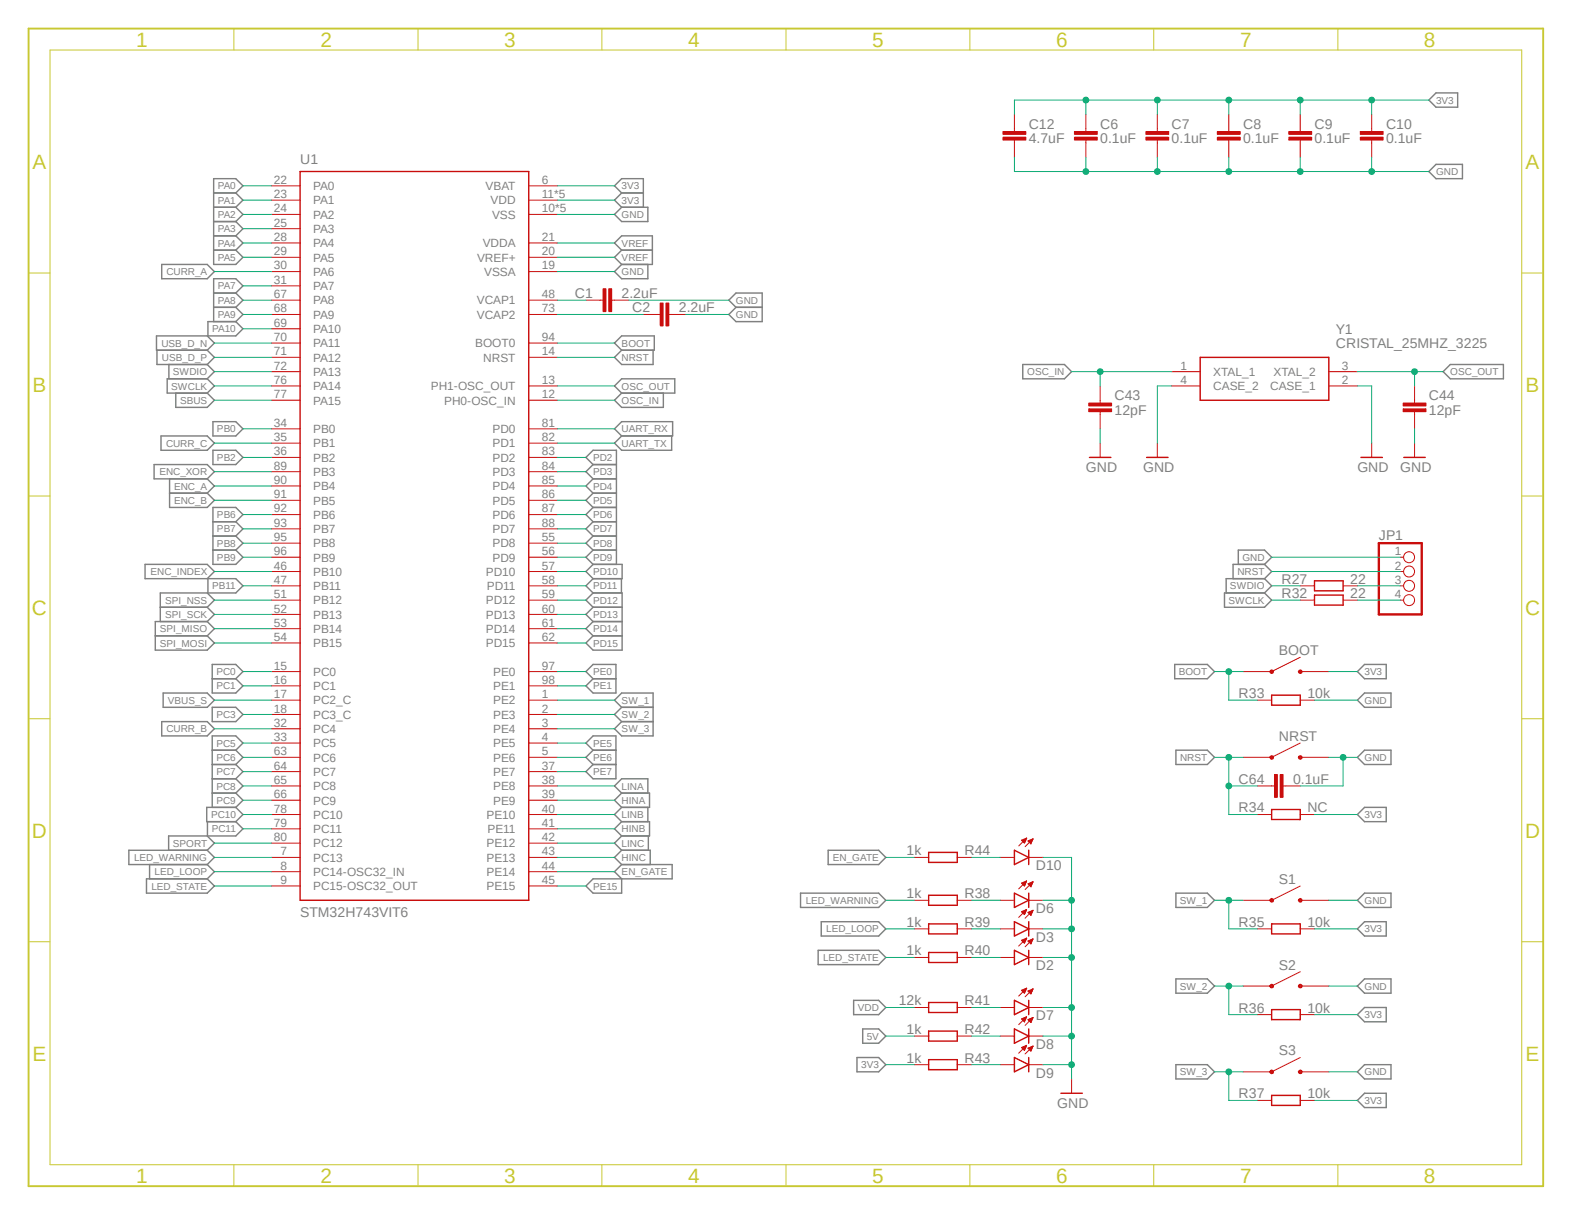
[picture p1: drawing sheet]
<svg xmlns="http://www.w3.org/2000/svg" width="279mm" height="216mm" viewBox="0 0 279 216" stroke-linecap="round" stroke-linejoin="round" font-family="sans-serif">
<path d="M279.3 -.1l.1 .1M279.4 0l-274.6 211.1" fill="none" stroke="#fff" stroke-width=".18"/>
<path d="M5.1 5.1h269.2v205.7h-269.2z" fill="none" stroke="#c8c832" stroke-width=".34"/>
<g fill="none" stroke="#c8c832" stroke-width=".18">
<path d="M8.9 8.9h261.6v198.1h-261.6zM41.6 5.1v3.8M74.3 5.1v3.8M107 5.1v3.8M139.7 5.1v3.8M172.4 5.1v3.8M205.1 5.1v3.8M237.8 5.1v3.8M5.1 48.5h3.8M270.5 48.5h3.8M5.1 88.1h3.8M270.5 88.1h3.8"/>
<path d="M5.1 127.7h3.8M270.5 127.7h3.8M5.1 167.3h3.8M270.5 167.3h3.8M41.6 207v3.8M74.3 207v3.8M107 207v3.8M139.7 207v3.8M172.4 207v3.8M205.1 207v3.8M237.8 207v3.8"/>
</g>
<g fill="none" stroke="#808080" stroke-width=".25">
<path d="M255.2 16.5h3.9v2.5h-3.9l-1.2-1.2zM38 34.3h3.9M38 36.8h3.9M38 39.4h3.9M41.9 34.3l1.3-1.3-1.3-1.3h-3.9v15.3h3.9l1.3-1.3-1.3-1.3M41.9 39.4l1.3 1.2-1.3 1.3M41.9 36.8l1.3 1.3-1.3 1.3M41.9 34.3l1.3 1.3-1.3 1.2M109.2 38.1l1.3-1.3h4.6v2.6h-4.6zM110.5 34.3l-1.3-1.3 1.3-1.3h3.8v5.1M110.5 34.3h3.8M110.5 34.3l-1.3 1.3 1.3 1.2"/>
<path d="M255.2 29.2h4.7v2.5h-4.7l-1.2-1.2zM27.8 59.7h9l1.3 1.3-1.3 1.2h-9zM28.7 47h8.1l1.3 1.3-1.3 1.2h-8.1zM37 57.1h4.9l1.3 1.3-1.3 1.3h-4.9zM38 52.1h3.9M38 54.6h3.9M38 44.4h3.9M38 41.9h3.9M41.9 52.1l1.3-1.3-1.3-1.3h-3.9v7.6M41.9 41.9l1.3 1.3-1.3 1.2M41.9 52.1l1.3 1.2-1.3 1.3M41.9 54.6l1.3 1.3-1.3 1.2"/>
<path d="M110.5 47l-1.3 1.3 1.3 1.2h4.6v-2.5M110.5 44.4l-1.3-1.2 1.3-1.3h5.5v5.1h-5.5M110.5 44.4l-1.3 1.3 1.3 1.3M110.5 44.4h5.5M130.8 52.1h4.7v5h-4.7l-1.3-1.2 1.3-1.3-1.3-1.3zM130.8 54.6h4.7M27.9 62.2v2.6h8.9M28.6 77.5h8.2l1.3 1.2-1.3 1.3h-8.2zM30 64.8v2.5M31.2 69.8v2.6h5.6l1.3-1.3-1.3-1.3M36.8 67.3h-7.1v2.5h7.1M36.8 64.8l1.3 1.2-1.3 1.3"/>
<path d="M36.8 67.3l1.3 1.3-1.3 1.2M36.8 62.2l1.3 1.3-1.3 1.3M37.8 74.9h4.1l1.3 1.3-1.3 1.3h-4.1zM109.2 76.2l1.3-1.3h9v2.6h-9zM109.2 61l1.3-1.3h5.8v2.5h-5.8zM109.2 68.6l1.3-1.3h9.4v2.5h-9.4zM110.5 62.2l-1.3 1.3 1.3 1.3h5.6v-2.6M110.5 77.5l-1.3 1.2 1.3 1.3h8.9v-2.5M110.5 69.8l-1.3 1.3 1.3 1.3h7.4v-2.6M181.8 64.8h7.4l1.3 1.2-1.3 1.3h-7.4zM257.8 64.8h9.4v2.5h-9.4l-1.3-1.3zM27.4 82.5h9.4l1.3 1.3-1.3 1.3h-9.4z"/>
<path d="M30.1 85.1v5.1h6.7l1.3-1.3-1.3-1.3M30.1 87.6h6.7M36.8 85.1l1.3 1.3-1.3 1.2M37.8 97.7h4.1M37.8 80h4.1l1.3 1.3-1.3 1.2h-4.1zM37.8 92.7h4.1M37.8 95.2h4.1M41.9 92.7l1.3-1.3-1.3-1.2h-4.1v10.1h4.1l1.3-1.3-1.3-1.3M41.9 92.7l1.3 1.3-1.3 1.2M41.9 95.2l1.3 1.3-1.3 1.2M105.4 82.5l-1.3-1.2 1.3-1.3h4.2v20.3M105.4 97.7h4.2"/>
<path d="M105.4 82.5h4.2M105.4 92.7h4.2M105.4 90.2h4.2M105.4 95.2h4.2M105.4 97.7l-1.3 1.3 1.3 1.3M105.4 95.2l-1.3 1.3 1.3 1.2M105.4 92.7l-1.3 1.3 1.3 1.2M105.4 90.2l-1.3 1.2 1.3 1.3M105.4 87.6l-1.3 1.3 1.3 1.3M105.4 87.6h4.2M105.4 85.1l-1.3 1.3 1.3 1.2M105.4 85.1h4.2"/>
<path d="M105.4 82.5l-1.3 1.3 1.3 1.3M25.8 100.3h11l1.3 1.3-1.3 1.2h-11zM27.6 113h9.2M28.5 107.9h8.3M36.8 107.9l1.3-1.3-1.3-1.2h-8.3v5M36.8 107.9l1.3 1.3-1.3 1.2M36.8 110.4h-9.2v5.1h9.2l1.3-1.2-1.3-1.3M36.8 110.4l1.3 1.3-1.3 1.3M37 102.8h4.9l1.3 1.3-1.3 1.3h-4.9zM37.7 118.1h4.2l1.3 1.2-1.3 1.3 1.3 1.3-1.3 1.2h-4.2zM105.4 118.1h4.1v5h-4.1l-1.3-1.2 1.3-1.3-1.3-1.3zM105.4 100.3h5.2v2.5h-5.2"/>
<path d="M105.4 105.4h5.2v10.1h-5.2l-1.3-1.2 1.3-1.3M105.4 107.9h5.2M105.4 110.4h5.2M105.4 113h5.2M105.4 110.4l-1.3 1.3 1.3 1.3M105.4 107.9l-1.3 1.3 1.3 1.2M105.4 105.4l-1.3 1.2 1.3 1.3M105.4 102.8l-1.3 1.3 1.3 1.3M105.4 100.3l-1.3 1.3 1.3 1.2M110.4 102.8v2.6M208.8 118.1h5.8l1.3 1.2-1.3 1.3h-5.8zM217.6 105.4h7.1l1.3 1.2-1.3 1.3h-7.1z"/>
<path d="M220.1 100.3v-2.6h4.6l1.3 1.3-1.3 1.3M224.7 100.3h-5.5v2.5M224.7 100.3l1.3 1.3-1.3 1.2M224.7 102.8h-6.8v2.6M224.7 102.8l1.3 1.3-1.3 1.3M242.5 118.1h3.9v2.5h-3.9l-1.2-1.3zM28.7 128.2h8.1l1.3 1.3-1.3 1.3h-8.1zM29 123.1h7.8l1.3 1.3-1.3 1.3h-7.8zM37.7 120.6h4.2M37.7 125.7h4.2l1.3 1.3-1.3 1.2h-4.2zM37.7 133.3h4.2M37.7 135.8h4.2"/>
<path d="M37.7 138.4h4.2M41.9 133.3l1.3-1.3-1.3-1.2h-4.2v12.7M41.9 133.3l1.3 1.3-1.3 1.2M41.9 135.8l1.3 1.3-1.3 1.3M41.9 138.4l1.3 1.3-1.3 1.2M105.4 120.6h4.1M105.4 133.3h4.1M105.4 135.8h4.1M105.4 133.3l-1.3-1.3 1.3-1.2h4.1v7.6h-4.1l-1.3-1.3 1.3-1.3M105.4 133.3l-1.3 1.3 1.3 1.2M110.5 125.7l-1.3-1.3 1.3-1.3h5.6v7.7h-5.6l-1.3-1.3 1.3-1.3M110.5 125.7h5.6"/>
<path d="M110.5 128.2h5.6M110.5 125.7l-1.3 1.3 1.3 1.2M209 133.3h5.6l1.3 1.3-1.3 1.2h-5.6zM241.3 124.4l1.2-1.3h4.7v2.6h-4.7zM242.5 133.3h4.7v2.5h-4.7l-1.2-1.2zM26 156.2h10.8l1.3 1.2-1.3 1.3h-10.8zM26.6 153.6v2.6M36.8 151.1h-13.9v2.5h13.9M36.8 148.5l1.3 1.3-1.3 1.3M36.8 151.1l1.3 1.3-1.3 1.2M36.8 153.6l1.3 1.3-1.3 1.3M36.9 146v2.5"/>
<path d="M37.7 140.9h4.2M41.9 143.5h-5.2v2.5h5.2M41.9 146l1.3 1.3-1.3 1.2h-11.9v2.6M41.9 140.9l1.3 1.3-1.3 1.3M41.9 143.5l1.3 1.2-1.3 1.3M105.4 156.2l-1.3 1.2 1.3 1.3h5.1v-2.5l-1.3-1.3 1.3-1.3h9v2.6zM110.5 140.9h4.9v2.6h-4.9M110.5 146h4.9v2.5h-4.9M110.5 140.9l-1.3-1.2 1.3-1.3h4.6v2.5M110.5 140.9l-1.3 1.3 1.3 1.3M110.5 151.1h5.1v2.5M110.5 146l-1.3 1.3 1.3 1.2"/>
<path d="M110.5 143.5l-1.3 1.2 1.3 1.3M110.5 151.1l-1.3 1.3 1.3 1.2M110.5 148.5l-1.3 1.3 1.3 1.3M115.1 143.5v2.5M115.2 148.5v2.6M142.3 158.7h13.9l1.2 1.3-1.2 1.2h-13.9zM147.2 151.1h9l1.2 1.3-1.2 1.2h-9zM209 158.7h5.6l1.3 1.3-1.3 1.2h-5.6zM241.3 144.7l1.2-1.2h3.9v2.5h-3.9zM241.3 160l1.2-1.3h4.7v2.5h-4.7zM145.4 168.9h10.8l1.2 1.2-1.2 1.3h-10.8zM146 163.8h10.2l1.2 1.3-1.2 1.2h-10.2z"/>
<path d="M151.7 177.8h4.5l1.2 1.2-1.2 1.3h-4.5zM209 173.9h5.6l1.3 1.3-1.3 1.3h-5.6zM241.3 175.2l1.2-1.3h4.7v2.6h-4.7zM242.5 163.8h3.9v2.5h-3.9l-1.2-1.2zM152.3 187.9h3.9l1.2 1.3-1.2 1.3h-3.9zM153.3 182.8h2.9l1.2 1.3-1.2 1.3h-2.9zM209 189.2h5.6l1.3 1.3-1.3 1.2h-5.6zM241.3 180.3l1.2-1.3h3.9v2.6h-3.9zM241.3 195.5l1.2-1.2h3.9v2.5h-3.9zM242.5 189.2h4.7v2.5h-4.7l-1.2-1.2z"/>
</g>
<path d="M53.3 30.5h40.7v129.5h-40.7z" fill="none" stroke="#c90d0c" stroke-width=".25"/>
<g fill="none" stroke="#c90d0c" stroke-width=".18">
<path d="M48.3 33h5M48.3 38.1h5M48.3 35.6h5M94 33h5.1M94 38.1h5.1M94 35.6h5.1M48.3 48.3h5M48.3 45.7h5M48.3 43.2h5M48.3 40.6h5M48.3 50.8h5M48.3 53.3h5"/>
<path d="M48.3 55.9h5M48.3 58.4h5M94 48.3h5.1M94 45.7h5.1M94 43.2h5.1M94 53.3h5.1M94 55.9h5.1M48.3 71.1h5M48.3 68.6h5M48.3 76.2h5M48.3 78.7h5M48.3 61h5"/>
<path d="M48.3 63.5h5M48.3 66h5M94 71.1h5.1M94 68.6h5.1M94 76.2h5.1M94 78.7h5.1M94 61h5.1M94 63.5h5.1M48.3 81.3h5M48.3 96.5h5M48.3 99h5M48.3 83.8h5"/>
<path d="M48.3 86.4h5M48.3 88.9h5M48.3 91.4h5M48.3 94h5M94 81.3h5.1M94 96.5h5.1M94 99h5.1M94 83.8h5.1M94 86.4h5.1M94 88.9h5.1M94 91.4h5.1M94 94h5.1"/>
<path d="M48.3 119.3h5M48.3 101.6h5M48.3 104.1h5M48.3 106.6h5M48.3 109.2h5M48.3 111.7h5M48.3 114.3h5M94 119.3h5.1M94 101.6h5.1M94 104.1h5.1M94 106.6h5.1M94 109.2h5.1"/>
<path d="M94 111.7h5.1M94 114.3h5.1M48.3 124.4h5M48.3 127h5M48.3 129.5h5M48.3 132h5M48.3 134.6h5M48.3 121.9h5M48.3 137.1h5M48.3 139.7h5M94 124.4h5.1M94 127h5.1"/>
<path d="M94 129.5h5.1M94 132h5.1M94 134.6h5.1M94 121.9h5.1M94 137.1h5.1M94 139.7h5.1M48.3 152.4h5M48.3 154.9h5M48.3 157.4h5M48.3 142.2h5M48.3 144.7h5M48.3 147.3h5"/>
<path d="M48.3 149.8h5M94 152.4h5.1M94 154.9h5.1M94 157.4h5.1M94 142.2h5.1M94 144.7h5.1M94 147.3h5.1M94 149.8h5.1"/>
</g>
<path d="M108.2 51.3h.5v4.1h-.5z" fill-rule="evenodd" fill="#c90d0c"/>
<path d="M108.2 51.3h.5v4.1h-.5z" fill="none" stroke="#c90d0c" stroke-width=".18"/>
<path d="M107.2 51.3h.5v4.1h-.5z" fill-rule="evenodd" fill="#c90d0c"/>
<path d="M104.1 53.3h3.1M107.2 51.3h.5v4.1h-.5zM108.7 53.3h3.1" fill="none" stroke="#c90d0c" stroke-width=".18"/>
<path d="M118.4 53.8h.5v4.1h-.5z" fill-rule="evenodd" fill="#c90d0c"/>
<path d="M118.4 53.8h.5v4.1h-.5z" fill="none" stroke="#c90d0c" stroke-width=".18"/>
<path d="M117.3 53.8h.6v4.1h-.6z" fill-rule="evenodd" fill="#c90d0c"/>
<path d="M114.3 55.9h3M117.3 53.8h.6v4.1h-.6zM118.9 55.9h3" fill="none" stroke="#c90d0c" stroke-width=".18"/>
<path d="M191 24.4h4v.5h-4z" fill-rule="evenodd" fill="#c90d0c"/>
<path d="M191 24.4h4v.5h-4z" fill="none" stroke="#c90d0c" stroke-width=".18"/>
<path d="M191 23.4h4v.5h-4z" fill-rule="evenodd" fill="#c90d0c"/>
<path d="M191 23.4h4v.5h-4zM193 20.3v3.1M193 24.9v3" fill="none" stroke="#c90d0c" stroke-width=".18"/>
<path d="M203.7 24.4h4v.5h-4z" fill-rule="evenodd" fill="#c90d0c"/>
<path d="M203.7 24.4h4v.5h-4z" fill="none" stroke="#c90d0c" stroke-width=".18"/>
<path d="M203.7 23.4h4v.5h-4z" fill-rule="evenodd" fill="#c90d0c"/>
<path d="M203.7 23.4h4v.5h-4zM205.7 20.3v3.1M205.7 24.9v3" fill="none" stroke="#c90d0c" stroke-width=".18"/>
<path d="M216.4 24.4h4v.5h-4z" fill-rule="evenodd" fill="#c90d0c"/>
<path d="M216.4 24.4h4v.5h-4z" fill="none" stroke="#c90d0c" stroke-width=".18"/>
<path d="M216.4 23.4h4v.5h-4z" fill-rule="evenodd" fill="#c90d0c"/>
<path d="M216.4 23.4h4v.5h-4zM218.4 20.3v3.1M218.4 24.9v3" fill="none" stroke="#c90d0c" stroke-width=".18"/>
<path d="M229.1 24.4h4v.5h-4z" fill-rule="evenodd" fill="#c90d0c"/>
<path d="M229.1 24.4h4v.5h-4z" fill="none" stroke="#c90d0c" stroke-width=".18"/>
<path d="M229.1 23.4h4v.5h-4z" fill-rule="evenodd" fill="#c90d0c"/>
<path d="M229.1 23.4h4v.5h-4zM231.1 20.3v3.1M231.1 24.9v3" fill="none" stroke="#c90d0c" stroke-width=".18"/>
<path d="M241.8 24.4h4v.5h-4z" fill-rule="evenodd" fill="#c90d0c"/>
<path d="M241.8 24.4h4v.5h-4z" fill="none" stroke="#c90d0c" stroke-width=".18"/>
<path d="M241.8 23.4h4v.5h-4z" fill-rule="evenodd" fill="#c90d0c"/>
<path d="M241.8 23.4h4v.5h-4zM243.8 20.3v3.1M243.8 24.9v3" fill="none" stroke="#c90d0c" stroke-width=".18"/>
<path d="M178.3 24.4h4v.5h-4z" fill-rule="evenodd" fill="#c90d0c"/>
<path d="M178.3 24.4h4v.5h-4z" fill="none" stroke="#c90d0c" stroke-width=".18"/>
<path d="M178.3 23.4h4v.5h-4z" fill-rule="evenodd" fill="#c90d0c"/>
<path d="M178.3 23.4h4v.5h-4zM180.3 20.3v3.1M180.3 24.9v3" fill="none" stroke="#c90d0c" stroke-width=".18"/>
<path d="M193.5 72.6h4.1v.6h-4.1z" fill-rule="evenodd" fill="#c90d0c"/>
<path d="M193.5 72.6h4.1v.6h-4.1z" fill="none" stroke="#c90d0c" stroke-width=".18"/>
<path d="M193.5 71.6h4.1v.5h-4.1z" fill-rule="evenodd" fill="#c90d0c"/>
<path d="M193.5 71.6h4.1v.5h-4.1zM195.5 68.6v3M195.5 73.2v3" fill="none" stroke="#c90d0c" stroke-width=".18"/>
<path d="M249.4 72.6h4v.6h-4z" fill-rule="evenodd" fill="#c90d0c"/>
<path d="M249.4 72.6h4v.6h-4z" fill="none" stroke="#c90d0c" stroke-width=".18"/>
<path d="M249.4 71.6h4v.5h-4z" fill-rule="evenodd" fill="#c90d0c"/>
<g fill="none" stroke="#c90d0c" stroke-width=".18">
<path d="M195.5 78.7v2.6M205.7 78.7v2.6M208.2 66h5.1M208.2 68.6h5.1M236.2 66h5.1M236.2 68.6h5.1M243.8 78.7v2.6M249.4 71.6h4v.5h-4zM251.4 68.6v3M251.4 73.2v3M251.4 78.7v2.6M248.9 99h.5"/>
<path d="M231.1 104.1h2.5M231.1 106.6h2.5M231.1 116.8l-5.1 2.5h-5.1M231.1 119.3h5.1M238.7 104.1h2.6M238.7 106.6h2.6M248.9 101.6h.5M248.9 104.1h.5M248.9 106.6h.5"/>
<circle cx="250.4" cy="99" r=".98"/>
<circle cx="250.4" cy="106.6" r=".98"/>
<circle cx="250.4" cy="104.1" r=".98"/>
<circle cx="250.4" cy="101.6" r=".98"/>
</g>
<path d="M213.3 63.5h22.9v7.6h-22.9zM193.6 81.3h3.8M203.8 81.3h3.8M241.9 81.3h3.8M249.5 81.3h3.8M233.6 103.2h5.1v1.8h-5.1zM233.6 105.7h5.1v1.8h-5.1z" fill="none" stroke="#c90d0c" stroke-width=".25"/>
<path d="M245.1 96.5h7.6v12.7h-7.6z" fill="none" stroke="#c90d0c" stroke-width=".42"/>
<path d="M225.8 119.1h.5v.5h-.5l-.1-.3 .3-.1 .2 .1-.2 .2-.2-.2h-.1z" fill-rule="evenodd" fill="#c90d0c"/>
<path d="M225.8 119.1h.5v.5h-.5l-.1-.3 .3-.1 .2 .1-.2 .2-.2-.2h-.1z" fill="none" stroke="#c90d0c" stroke-width=".18"/>
<path d="M230.9 119.1h.5v.5h-.5l-.1-.3 .3-.1 .2 .1-.2 .2-.2-.2h-.1z" fill-rule="evenodd" fill="#c90d0c"/>
<path d="M230.9 119.1h.5v.5h-.5l-.1-.3 .3-.1 .2 .1-.2 .2-.2-.2h-.1zM231.1 132l-5.1 2.6h-5.1M231.1 134.6h5.1" fill="none" stroke="#c90d0c" stroke-width=".18"/>
<path d="M225.8 134.4h.5v.4h-.5l-.1-.2 .3-.2 .2 .2-.2 .2-.2-.2h-.1z" fill-rule="evenodd" fill="#c90d0c"/>
<path d="M225.8 134.4h.5v.4h-.5l-.1-.2 .3-.2 .2 .2-.2 .2-.2-.2h-.1z" fill="none" stroke="#c90d0c" stroke-width=".18"/>
<path d="M230.9 134.4h.5v.4h-.5l-.1-.2 .3-.2 .2 .2-.2 .2-.2-.2h-.1z" fill-rule="evenodd" fill="#c90d0c"/>
<path d="M230.9 134.4h.5v.4h-.5l-.1-.2 .3-.2 .2 .2-.2 .2-.2-.2h-.1zM231.1 157.4l-5.1 2.6h-5.1M231.1 160h5.1" fill="none" stroke="#c90d0c" stroke-width=".18"/>
<path d="M225.8 159.8l.2-.2 .3 .2v.4h-.5l-.1-.2 .3-.2 .2 .2-.1 .1h-.2l-.2-.1z" fill-rule="evenodd" fill="#c90d0c"/>
<path d="M225.8 159.8l.2-.2 .3 .2v.4h-.5l-.1-.2 .3-.2 .2 .2-.1 .1h-.2l-.2-.1z" fill="none" stroke="#c90d0c" stroke-width=".18"/>
<path d="M230.9 159.8l.2-.2 .3 .2v.4h-.5l-.1-.2 .3-.2 .2 .2-.1 .1h-.2l-.2-.1z" fill-rule="evenodd" fill="#c90d0c"/>
<path d="M230.9 159.8l.2-.2 .3 .2v.4h-.5l-.1-.2 .3-.2 .2 .2-.1 .1h-.2l-.2-.1zM231.1 172.7l-5.1 2.5h-5.1M231.1 175.2h5.1" fill="none" stroke="#c90d0c" stroke-width=".18"/>
<path d="M225.8 175l.2-.1 .3 .1v.5h-.5l-.1-.3 .3-.2 .2 .2-.1 .1h-.2l-.2-.1z" fill-rule="evenodd" fill="#c90d0c"/>
<path d="M225.8 175l.2-.1 .3 .1v.5h-.5l-.1-.3 .3-.2 .2 .2-.1 .1h-.2l-.2-.1z" fill="none" stroke="#c90d0c" stroke-width=".18"/>
<path d="M230.9 175l.2-.1 .3 .1v.5h-.5l-.1-.3 .3-.2 .2 .2-.1 .1h-.2l-.2-.1z" fill-rule="evenodd" fill="#c90d0c"/>
<path d="M230.9 175l.2-.1 .3 .1v.5h-.5l-.1-.3 .3-.2 .2 .2-.1 .1h-.2l-.2-.1zM231.1 187.9l-5.1 2.6h-5.1M231.1 190.5h5.1" fill="none" stroke="#c90d0c" stroke-width=".18"/>
<path d="M225.8 190.2l.2-.1 .3 .1v.5h-.5l-.1-.2 .3-.2 .2 .2-.1 .1h-.2l-.2-.1z" fill-rule="evenodd" fill="#c90d0c"/>
<path d="M225.8 190.2l.2-.1 .3 .1v.5h-.5l-.1-.2 .3-.2 .2 .2-.1 .1h-.2l-.2-.1z" fill="none" stroke="#c90d0c" stroke-width=".18"/>
<path d="M230.9 190.2l.2-.1 .3 .1v.5h-.5l-.1-.2 .3-.2 .2 .2-.1 .1h-.2l-.2-.1z" fill-rule="evenodd" fill="#c90d0c"/>
<path d="M223.5 124.4h2.5M231.1 124.4h2.5M223.5 144.7h2.5M231.1 144.7h2.5M230.9 190.2l.2-.1 .3 .1v.5h-.5l-.1-.2 .3-.2 .2 .2-.1 .1h-.2l-.2-.1z" fill="none" stroke="#c90d0c" stroke-width=".18"/>
<path d="M226 123.5h5.1v1.8h-5.1zM226 143.8h5.1v1.8h-5.1z" fill="none" stroke="#c90d0c" stroke-width=".25"/>
<path d="M227.5 137.6h.5v4.1h-.5z" fill-rule="evenodd" fill="#c90d0c"/>
<path d="M227.5 137.6h.5v4.1h-.5z" fill="none" stroke="#c90d0c" stroke-width=".18"/>
<path d="M226.5 137.6h.5v4.1h-.5z" fill-rule="evenodd" fill="#c90d0c"/>
<g fill="none" stroke="#c90d0c" stroke-width=".18">
<path d="M223.5 139.7h3M226.5 137.6h.5v4.1h-.5zM228 139.7h3.1M162.5 160h2.6M162.5 152.4h2.6M170.1 160h2.6M170.1 152.4h2.6M177.8 160h2.5M177.8 152.4h2.5M181.6 156.9l.9-.4-.4 .9zM181.6 149.3l.9-.4-.4 .9zM181.6 156.9h.7"/>
<path d="M181.6 149.3h.7M181.7 149.4h.6M181.7 157.1h.6M181.7 149.5h.5M181.8 157.1h.4M181.8 156.8h.5M181.8 149.6h.4M181.8 149.2h.6M181.9 157.2h.3M181.9 149.6h.3M181.9 157.3h.3M182 156.8h.4"/>
<path d="M182 157.4h.1M182 149.7h.1M182 149.1h.4M182.2 156.7h.2M182.2 149.1h.2M182.4 156.6h.1M182.5 156.5l-1.4 1.4M182.5 148.9l-1.4 1.4M182.5 148.9v.1M182.8 149.5h.6M182.8 157.1h.6M182.8 157.1h.7"/>
<path d="M182.8 160h2.6M182.8 152.4h2.6M182.8 149.6h.6M182.8 149.4h.7M182.9 157.2h.5M182.9 149.6h.4M183 157.3h.3M183 156.9h.5M183 157.4h.3M183 149.7h.3M183 149.3h.5M183.1 157.5h.2"/>
<path d="M183.1 149.8h.2M183.2 156.8h.4M183.2 149.9h.1M183.3 149.2h.3M183.4 156.8h.2M183.5 149.1h.1M183.6 156.7l-1.4 1.4M183.6 156.7l-.9 .4 .6 .5M183.6 156.7l-.4 .9M183.6 149.1l-1.4 1.4M183.6 149.1l-.9 .3 .5 .5M183.6 149.1l-.4 .8"/>
<path d="M162.5 165.1h2.6M162.5 170.1h2.6M162.5 179h2.6M170.1 165.1h2.6M170.1 170.1h2.6M170.1 179h2.6M177.8 165.1h2.5M177.8 170.1h2.5M177.8 179h2.5M181.6 167.1l.9-.4-.4 .9zM181.6 162l.9-.4-.4 .9zM181.6 176l.9-.4-.4 .9z"/>
<path d="M181.6 167.1h.7M181.6 162h.7M181.6 176h.7M181.7 167.2h.6M181.7 162.1h.6M181.7 176.1h.6M181.7 167.3h.5M181.7 162.2h.5M181.7 176.1h.5M181.8 167.3h.4M181.8 167h.6M181.8 161.9h.5"/>
<path d="M181.8 176.2h.4M181.8 175.9h.6M181.9 162.3h.3M181.9 167.4h.3M181.9 176.3h.3M182 167.5h.1M182 161.8h.4M182 176.4h.1M182 166.9h.4M182 162.5h.1M182 175.8h.4M182.2 161.8h.2"/>
<path d="M182.2 166.8h.2M182.2 175.7h.2M182.4 161.7h.1M182.5 166.7l-1.4 1.4M182.5 166.7v.1M182.5 161.6l-1.4 1.4M182.5 175.6l-1.4 1.4M182.5 175.6h.1M182.7 167.2l.9-.4-.4 .9zM182.7 176.1l.9-.4-.4 .9zM182.8 167.3h.6M182.8 162.2h.6"/>
<path d="M182.8 176.1h.6M182.8 165.1h2.6M182.8 170.1h2.6M182.8 167.2h.7M182.8 162.1h.7M182.8 179h2.6M182.8 176.2h.6M182.9 162.3h.5M182.9 176.1h.6M182.9 167.4h.4M182.9 176.3h.4M183 162.3h.3"/>
<path d="M183 167.5h.3M183 176.4h.3M183 167.1h.5M183 162.5h.3M183 162h.5M183 176h.5M183.1 167.6h.2M183.1 162.6h.2M183.1 176.5h.2M183.2 167.7h.1M183.2 162.6h.1M183.2 176.6h.1"/>
<path d="M183.3 167h.3M183.3 161.9h.3M183.3 175.9h.3M183.4 161.8h.2M183.5 166.9h.1M183.5 175.8h.1M183.6 166.8l-1.4 1.4M183.6 161.8l-1.4 1.4M183.6 161.8l-.9 .3 .5 .5M183.6 161.8l-.4 .8M183.6 175.7l-1.4 1.4M223.5 165.1h2.5"/>
<path d="M231.1 165.1h2.5M162.5 184.1h2.6M162.5 189.2h2.6M170.1 184.1h2.6M170.1 189.2h2.6M177.8 184.1h2.5M177.8 189.2h2.5M181.6 186.2h.7M181.7 181.1h.6M181.7 181h.6M181.7 186.1h.6M181.7 181.2h.5"/>
<path d="M181.7 186.3h.5M181.8 181.3h.4M181.8 186.4h.4M181.9 180.9h.5M181.9 181.4h.3M181.9 186.4h.3M181.9 186h.5M182 181.5h.1M182 186.5h.1M182.1 180.8h.3M182.1 186.6h.1M182.1 185.9h.3"/>
<path d="M182.3 180.8h.2M182.3 185.8h.2M182.5 180.7l-1.4 1.4M182.5 180.7l-.9 .4 .5 .5M182.5 180.7l-.4 .9M182.5 185.8l-1.4 1.4M182.5 185.8l-.9 .3 .5 .5M182.5 185.8l-.4 .8M182.7 181.2l.9-.4-.4 .9zM182.7 186.3l.9-.4-.4 .9zM182.8 181.2h.6M182.8 186.3h.6"/>
<path d="M182.8 184.1h2.6M182.8 181.3h.6M182.8 189.2h2.6M182.8 186.4h.6M182.9 181.1h.6M182.9 181.4h.5M182.9 186.4h.5M182.9 186.2h.6M183 181.5h.3M183 186.5h.3M183.1 181h.4M183.1 181.6h.2"/>
<path d="M183.1 186.6h.2M183.1 186.1h.4M183.2 181.7h.1M183.2 186.7h.1M183.3 180.9h.3M183.3 186h.3M183.5 180.8h.1M183.6 185.9h.1M183.6 180.8l-1.4 1.4M183.6 185.9l-1.4 1.4M190.5 191.7v2.6M223.5 180.3h2.5"/>
<path d="M223.5 195.5h2.5M231.1 180.3h2.5M231.1 195.5h2.5"/>
</g>
<g fill="none" stroke="#c90d0c" stroke-width=".25">
<path d="M165.1 159.1h5v1.8h-5zM165.1 151.5h5v1.7h-5zM180.3 151.1l2.5 1.3-2.5 1.2zM180.3 158.7l2.5 1.3-2.5 1.2zM182.8 151.1v2.5M182.8 158.7v2.5M165.1 164.2h5v1.7h-5zM165.1 169.2h5v1.8h-5zM165.1 178.1h5v1.8h-5zM180.3 168.9l2.5 1.2-2.5 1.3zM180.3 163.8l2.5 1.3-2.5 1.2zM180.3 177.8l2.5 1.2-2.5 1.3z"/>
<path d="M182.8 163.8v2.5M182.8 168.9v2.5M182.8 177.8v2.5M226 164.2h5.1v1.7h-5.1zM226 179.4h5.1v1.8h-5.1zM165.1 183.2h5v1.8h-5zM165.1 188.3h5v1.8h-5zM180.3 182.8l2.5 1.3-2.5 1.3zM180.3 187.9l2.5 1.3-2.5 1.3zM182.8 182.8v2.6M182.8 187.9v2.6M188.6 194.3h3.8"/>
<path d="M226 194.6h5.1v1.8h-5.1z"/>
</g>
<path d="M205.7 17.8v2.5M254 17.8h-61v2.5M99.1 33h10.1M99.1 35.6h10.1" fill="none" stroke="#0dab76" stroke-width=".18"/>
<circle cx="205.7" cy="17.8" r=".51" fill="#0dab76"/>
<g fill="none" stroke="#0dab76" stroke-width=".18">
<path d="M218.4 17.8v2.5"/>
<circle cx="205.7" cy="17.8" r=".51"/>
</g>
<circle cx="218.4" cy="17.8" r=".51" fill="#0dab76"/>
<g fill="none" stroke="#0dab76" stroke-width=".18">
<path d="M231.1 17.8v2.5"/>
<circle cx="218.4" cy="17.8" r=".51"/>
</g>
<circle cx="231.1" cy="17.8" r=".51" fill="#0dab76"/>
<g fill="none" stroke="#0dab76" stroke-width=".18">
<path d="M243.8 17.8v2.5"/>
<circle cx="231.1" cy="17.8" r=".51"/>
</g>
<circle cx="243.8" cy="17.8" r=".51" fill="#0dab76"/>
<g fill="none" stroke="#0dab76" stroke-width=".18">
<path d="M193 17.8h-12.7v2.5"/>
<circle cx="243.8" cy="17.8" r=".51"/>
</g>
<circle cx="193" cy="17.8" r=".51" fill="#0dab76"/>
<g fill="none" stroke="#0dab76" stroke-width=".18">
<path d="M99.1 38.1h10.1M193 27.9v2.6h61M205.7 27.9v2.6M99.1 48.3h10.1M111.8 53.3h17.7M121.9 55.9h7.6M236.2 119.3h5.1M233.6 144.7h7.7M233.6 165.1h7.7M157.4 189.2h5.1M233.6 195.5h7.7M233.6 180.3h7.7"/>
<circle cx="193" cy="17.8" r=".51"/>
</g>
<circle cx="205.7" cy="30.5" r=".51" fill="#0dab76"/>
<g fill="none" stroke="#0dab76" stroke-width=".18">
<path d="M218.4 27.9v2.6"/>
<circle cx="205.7" cy="30.5" r=".51"/>
</g>
<circle cx="218.4" cy="30.5" r=".51" fill="#0dab76"/>
<g fill="none" stroke="#0dab76" stroke-width=".18">
<path d="M231.1 27.9v2.6"/>
<circle cx="218.4" cy="30.5" r=".51"/>
</g>
<circle cx="231.1" cy="30.5" r=".51" fill="#0dab76"/>
<g fill="none" stroke="#0dab76" stroke-width=".18">
<path d="M243.8 27.9v2.6"/>
<circle cx="231.1" cy="30.5" r=".51"/>
</g>
<circle cx="243.8" cy="30.5" r=".51" fill="#0dab76"/>
<g fill="none" stroke="#0dab76" stroke-width=".18">
<path d="M180.3 27.9v2.6h12.7"/>
<circle cx="243.8" cy="30.5" r=".51"/>
</g>
<circle cx="193" cy="30.5" r=".51" fill="#0dab76"/>
<g fill="none" stroke="#0dab76" stroke-width=".18">
<path d="M195.5 76.2v2.5M208.2 68.6h-2.5v10.1M241.3 68.6h2.5v10.1M251.4 76.2v2.5M226 99h22.9M233.6 124.4h7.7M236.2 134.6h5.1M238.7 134.6v5.1h-7.6"/>
<circle cx="193" cy="30.5" r=".51"/>
</g>
<circle cx="238.7" cy="134.6" r=".51" fill="#0dab76"/>
<g fill="none" stroke="#0dab76" stroke-width=".18">
<path d="M185.4 160h5.1v31.7M236.2 160h5.1M185.4 170.1h5.1M236.2 175.2h5.1M236.2 190.5h5.1"/>
<circle cx="238.7" cy="134.6" r=".51"/>
</g>
<circle cx="190.5" cy="170.1" r=".51" fill="#0dab76"/>
<g fill="none" stroke="#0dab76" stroke-width=".18">
<path d="M185.4 165.1h5.1"/>
<circle cx="190.5" cy="170.1" r=".51"/>
</g>
<circle cx="190.5" cy="165.1" r=".51" fill="#0dab76"/>
<g fill="none" stroke="#0dab76" stroke-width=".18">
<path d="M185.4 179h5.1"/>
<circle cx="190.5" cy="165.1" r=".51"/>
</g>
<circle cx="190.5" cy="179" r=".51" fill="#0dab76"/>
<g fill="none" stroke="#0dab76" stroke-width=".18">
<path d="M185.4 184.1h5.1"/>
<circle cx="190.5" cy="179" r=".51"/>
</g>
<circle cx="190.5" cy="184.1" r=".51" fill="#0dab76"/>
<g fill="none" stroke="#0dab76" stroke-width=".18">
<path d="M185.4 189.2h5.1"/>
<circle cx="190.5" cy="184.1" r=".51"/>
</g>
<circle cx="190.5" cy="189.2" r=".51" fill="#0dab76"/>
<g fill="none" stroke="#0dab76" stroke-width=".18">
<path d="M185.4 152.4h5.1v7.6"/>
<circle cx="190.5" cy="189.2" r=".51"/>
</g>
<circle cx="190.5" cy="160" r=".51" fill="#0dab76"/>
<g fill="none" stroke="#0dab76" stroke-width=".18">
<path d="M99.1 45.7h10.1M99.1 43.2h10.1M99.1 53.3h5M99.1 55.9h15.2M99.1 61h10.1M215.9 119.3h5M218.4 119.3v5.1h5.1M157.4 184.1h5.1"/>
<circle cx="190.5" cy="160" r=".51"/>
</g>
<circle cx="218.4" cy="119.3" r=".51" fill="#0dab76"/>
<g fill="none" stroke="#0dab76" stroke-width=".18">
<path d="M99.1 63.5h10.1M226 101.6h22.9M215.9 134.6h5M218.4 139.7v5h5.1"/>
<circle cx="218.4" cy="119.3" r=".51"/>
</g>
<circle cx="218.4" cy="134.6" r=".51" fill="#0dab76"/>
<g fill="none" stroke="#0dab76" stroke-width=".18">
<path d="M218.4 134.6v5.1h5.1"/>
<circle cx="218.4" cy="134.6" r=".51"/>
</g>
<circle cx="218.4" cy="139.7" r=".51" fill="#0dab76"/>
<g fill="none" stroke="#0dab76" stroke-width=".18">
<path d="M38.1 48.3h10.2M38.1 78.7h10.2M190.5 66h17.7M195.5 66v2.6M38.1 129.5h10.2M99.1 139.7h10.1M99.1 142.2h10.1M99.1 154.9h10.1M99.1 152.4h10.1M99.1 147.3h10.1M99.1 144.7h10.1M99.1 149.8h10.1"/>
<path d="M157.4 152.4h5.1M157.4 179h5.1"/>
<circle cx="218.4" cy="139.7" r=".51"/>
</g>
<circle cx="195.5" cy="66" r=".51" fill="#0dab76"/>
<g fill="none" stroke="#0dab76" stroke-width=".18">
<path d="M99.1 71.1h10.1M241.3 66h15.2M251.4 66v2.6"/>
<circle cx="195.5" cy="66" r=".51"/>
</g>
<circle cx="251.4" cy="66" r=".51" fill="#0dab76"/>
<g fill="none" stroke="#0dab76" stroke-width=".18">
<path d="M43.2 38.1h5.1M43.2 35.6h5.1M43.2 33h5.1M43.2 58.4h5.1M43.2 55.9h5.1M43.2 53.3h5.1M43.2 50.8h5.1M43.2 45.7h5.1M43.2 43.2h5.1M43.2 40.6h5.1M38.1 68.6h10.2M38.1 66h10.2"/>
<path d="M38.1 61h10.2M38.1 63.5h10.2M38.1 71.1h10.2M43.2 76.2h5.1M99.1 68.6h10.1M99.1 76.2h10.1M99.1 78.7h10.1M38.1 88.9h10.2M38.1 86.4h10.2M38.1 83.8h10.2M43.2 81.3h5.1M43.2 91.4h5.1"/>
<path d="M43.2 94h5.1M43.2 96.5h5.1M43.2 99h5.1M99.1 81.3h5M99.1 91.4h5M99.1 94h5M99.1 96.5h5M99.1 99h5M99.1 88.9h5M99.1 86.4h5M99.1 83.8h5M38.1 106.6h10.2"/>
<path d="M38.1 109.2h10.2M38.1 111.7h10.2M38.1 114.3h10.2M38.1 101.6h10.2M43.2 104.1h5.1M43.2 119.3h5.1M99.1 104.1h5M99.1 106.6h5M99.1 109.2h5M99.1 111.7h5M99.1 114.3h5M99.1 119.3h5"/>
<path d="M99.1 101.6h5M226 104.1h5.1M226 106.6h5.1M241.3 104.1h7.6M241.3 106.6h7.6M38.1 124.4h10.2M43.2 127h5.1M43.2 121.9h5.1M43.2 132h5.1M43.2 134.6h5.1M43.2 137.1h5.1M43.2 139.7h5.1"/>
<path d="M99.1 121.9h5M99.1 132h5M99.1 134.6h5M99.1 137.1h5M38.1 149.8h10.2M38.1 157.4h10.2M38.1 154.9h10.2M38.1 152.4h10.2M43.2 142.2h5.1M43.2 144.7h5.1M43.2 147.3h5.1M99.1 157.4h5"/>
<path d="M157.4 160h5.1M215.9 160h5M218.4 160v5.1h5.1M157.4 170.1h5.1M157.4 165.1h5.1"/>
<circle cx="251.4" cy="66" r=".51"/>
</g>
<circle cx="218.4" cy="160" r=".51" fill="#0dab76"/>
<g fill="none" stroke="#0dab76" stroke-width=".18">
<path d="M99.1 124.4h10.1M215.9 175.2h5M218.4 175.2v5.1h5.1"/>
<circle cx="218.4" cy="160" r=".51"/>
</g>
<circle cx="218.4" cy="175.2" r=".51" fill="#0dab76"/>
<g fill="none" stroke="#0dab76" stroke-width=".18">
<path d="M99.1 127h10.1M215.9 190.5h5M218.4 190.5v5h5.1"/>
<circle cx="218.4" cy="175.2" r=".51"/>
</g>
<circle cx="218.4" cy="190.5" r=".51" fill="#0dab76"/>
<g fill="none" stroke="#0dab76" stroke-width=".18">
<path d="M99.1 129.5h10.1M172.7 160h5.1M172.7 152.4h5.1M172.7 165.1h5.1M172.7 170.1h5.1M172.7 179h5.1M172.7 184.1h5.1M172.7 189.2h5.1"/>
<circle cx="218.4" cy="190.5" r=".51"/>
</g>
<g font-size="3.7" fill="#c8c832">
<text x="24.2" y="8.3">1</text>
<text x="56.9" y="8.3">2</text>
<text x="89.6" y="8.3">3</text>
<text x="122.3" y="8.3">4</text>
<text x="155" y="8.3">5</text>
<text x="187.7" y="8.3">6</text>
<text x="220.4" y="8.3">7</text>
<text x="253.1" y="8.3">8</text>
<text x="5.8" y="30">A</text>
<text x="271.1" y="30">A</text>
<text x="5.8" y="69.6">B</text>
<text x="271.1" y="69.6">B</text>
<text x="5.7" y="109.2">C</text>
<text x="271.1" y="109.2">C</text>
<text x="5.7" y="148.8">D</text>
<text x="271.1" y="148.8">D</text>
<text x="5.8" y="188.5">E</text>
<text x="271.1" y="188.5">E</text>
<text x="24.2" y="210.2">1</text>
<text x="56.9" y="210.2">2</text>
<text x="89.6" y="210.2">3</text>
<text x="122.3" y="210.2">4</text>
<text x="155" y="210.2">5</text>
<text x="187.7" y="210.2">6</text>
<text x="220.4" y="210.2">7</text>
<text x="253.1" y="210.2">8</text>
</g>
<g font-size="2.5" fill="#808080">
<text x="182.8" y="22.9">C12</text>
<text x="195.5" y="22.9">C6</text>
<text x="208.2" y="22.9">C7</text>
<text x="220.9" y="22.9">C8</text>
<text x="233.6" y="22.9">C9</text>
<text x="246.3" y="22.9">C10</text>
<text x="53.3" y="29.2">U1</text>
<text x="182.8" y="25.4">4.7uF</text>
<text x="195.5" y="25.4">0.1uF</text>
<text x="208.2" y="25.4">0.1uF</text>
<text x="220.9" y="25.4">0.1uF</text>
<text x="233.6" y="25.4">0.1uF</text>
<text x="246.3" y="25.4">0.1uF</text>
<text x="102.2" y="53">C1</text>
<text x="110.5" y="53">2.2uF</text>
<text x="112.4" y="55.5">C2</text>
<text x="120.7" y="55.5">2.2uF</text>
<text x="237.5" y="59.3">Y1</text>
<text x="237.5" y="61.8">CRISTAL_25MHZ_3225</text>
<text x="198.1" y="71.1">C43</text>
<text x="254" y="71.1">C44</text>
<text x="198.1" y="73.7">12pF</text>
<text x="254" y="73.7">12pF</text>
<text x="203.2" y="83.8">GND</text>
<text x="241.3" y="83.8">GND</text>
<text x="245.1" y="95.9">JP1</text>
<text x="227.8" y="103.8">R27</text>
<text x="227.8" y="106.3">R32</text>
<text x="240" y="103.8">22</text>
<text x="240" y="106.3">22</text>
<text x="227.3" y="116.4">BOOT</text>
<text x="220.1" y="124">R33</text>
<text x="232.4" y="124">10k</text>
<text x="227.3" y="131.7">NRST</text>
<text x="220.1" y="139.3">C64</text>
<text x="229.8" y="139.3">0.1uF</text>
<text x="220.1" y="144.4">R34</text>
<text x="232.4" y="144.4">NC</text>
<text x="161.1" y="152">1k</text>
<text x="171.4" y="152">R44</text>
<text x="184.1" y="154.6">D10</text>
<text x="161.1" y="159.6">1k</text>
<text x="171.4" y="159.6">R38</text>
<text x="227.3" y="157.1">S1</text>
<text x="53.3" y="163">STM32H743VIT6</text>
<text x="161.1" y="164.7">1k</text>
<text x="171.4" y="164.7">R39</text>
<text x="184.1" y="167.3">D3</text>
<text x="184.1" y="162.3">D6</text>
<text x="220.1" y="164.7">R35</text>
<text x="232.4" y="164.7">10k</text>
<text x="161.1" y="169.8">1k</text>
<text x="171.4" y="169.8">R40</text>
<text x="184.1" y="172.4">D2</text>
<text x="227.3" y="172.3">S2</text>
<text x="159.7" y="178.6">12k</text>
<text x="171.4" y="178.6">R41</text>
<text x="220.1" y="179.9">R36</text>
<text x="232.4" y="179.9">10k</text>
<text x="161.1" y="183.7">1k</text>
<text x="171.4" y="183.7">R42</text>
<text x="184.1" y="181.3">D7</text>
<text x="161.1" y="188.8">1k</text>
<text x="171.4" y="188.8">R43</text>
<text x="184.1" y="186.4">D8</text>
<text x="184.1" y="191.5">D9</text>
<text x="227.3" y="187.5">S3</text>
<text x="187.9" y="196.8">GND</text>
<text x="220.1" y="195.2">R37</text>
<text x="232.4" y="195.2">10k</text>
</g>
<g font-size="2.1" fill="#808080">
<text x="48.6" y="32.6">22</text>
<text x="48.6" y="35.2">23</text>
<text x="55.7" y="33.8">PA0</text>
<text x="86.3" y="33.8">VBAT</text>
<text x="96.3" y="32.6">6</text>
<text x="96.3" y="35.2">11*5</text>
<text x="48.6" y="37.7">24</text>
<text x="48.6" y="40.3">25</text>
<text x="55.7" y="36.3">PA1</text>
<text x="55.7" y="38.9">PA2</text>
<text x="55.7" y="41.4">PA3</text>
<text x="87.2" y="36.3">VDD</text>
<text x="87.5" y="38.9">VSS</text>
<text x="96.3" y="37.7">10*5</text>
<text x="48.6" y="42.8">28</text>
<text x="48.6" y="45.3">29</text>
<text x="48.6" y="47.9">30</text>
<text x="55.7" y="43.9">PA4</text>
<text x="55.7" y="46.5">PA5</text>
<text x="84.8" y="46.5">VREF+</text>
<text x="85.8" y="43.9">VDDA</text>
<text x="96.3" y="47.9">19</text>
<text x="96.3" y="45.3">20</text>
<text x="96.3" y="42.8">21</text>
<text x="48.6" y="50.4">31</text>
<text x="48.6" y="53">67</text>
<text x="55.7" y="49">PA6</text>
<text x="55.7" y="51.6">PA7</text>
<text x="86.1" y="49">VSSA</text>
<text x="96.3" y="53">48</text>
<text x="48.6" y="55.5">68</text>
<text x="48.6" y="58">69</text>
<text x="55.7" y="54.1">PA8</text>
<text x="55.7" y="56.6">PA9</text>
<text x="55.7" y="59.2">PA10</text>
<text x="84.8" y="56.6">VCAP2</text>
<text x="84.8" y="54.1">VCAP1</text>
<text x="96.3" y="55.5">73</text>
<text x="48.6" y="60.6">70</text>
<text x="48.6" y="63.1">71</text>
<text x="48.6" y="65.7">72</text>
<text x="55.7" y="61.7">PA11</text>
<text x="55.7" y="64.3">PA12</text>
<text x="84.5" y="61.7">BOOT0</text>
<text x="85.9" y="64.3">NRST</text>
<text x="96.3" y="63.1">14</text>
<text x="96.3" y="60.6">94</text>
<text x="209.8" y="65.7">1</text>
<text x="238.5" y="65.7">3</text>
<text x="48.6" y="68.2">76</text>
<text x="48.6" y="70.7">77</text>
<text x="55.7" y="66.8">PA13</text>
<text x="55.7" y="69.3">PA14</text>
<text x="55.7" y="71.9">PA15</text>
<text x="76.6" y="69.3">PH1-OSC_OUT</text>
<text x="79" y="71.9">PH0-OSC_IN</text>
<text x="96.3" y="70.7">12</text>
<text x="96.3" y="68.2">13</text>
<text x="209.8" y="68.2">4</text>
<text x="215.6" y="66.8">XTAL_1</text>
<text x="215.6" y="69.3">CASE_2</text>
<text x="225.8" y="69.3">CASE_1</text>
<text x="226.4" y="66.8">XTAL_2</text>
<text x="238.5" y="68.2">2</text>
<text x="48.6" y="75.8">34</text>
<text x="55.7" y="77">PB0</text>
<text x="87.5" y="77">PD0</text>
<text x="96.3" y="75.8">81</text>
<text x="48.6" y="78.4">35</text>
<text x="48.6" y="80.9">36</text>
<text x="48.6" y="83.4">89</text>
<text x="55.7" y="79.5">PB1</text>
<text x="55.7" y="82">PB2</text>
<text x="87.5" y="79.5">PD1</text>
<text x="87.5" y="82">PD2</text>
<text x="96.3" y="78.4">82</text>
<text x="96.3" y="80.9">83</text>
<text x="96.3" y="83.4">84</text>
<text x="48.6" y="86">90</text>
<text x="48.6" y="88.5">91</text>
<text x="55.7" y="84.6">PB3</text>
<text x="55.7" y="87.1">PB4</text>
<text x="55.7" y="89.7">PB5</text>
<text x="87.5" y="84.6">PD3</text>
<text x="87.5" y="87.1">PD4</text>
<text x="87.5" y="89.7">PD5</text>
<text x="96.3" y="86">85</text>
<text x="96.3" y="88.5">86</text>
<text x="48.6" y="91.1">92</text>
<text x="48.6" y="93.6">93</text>
<text x="55.7" y="92.2">PB6</text>
<text x="55.7" y="94.7">PB7</text>
<text x="87.5" y="92.2">PD6</text>
<text x="87.5" y="94.7">PD7</text>
<text x="96.3" y="91.1">87</text>
<text x="96.3" y="93.6">88</text>
<text x="48.6" y="101.2">46</text>
<text x="48.6" y="96.1">95</text>
<text x="48.6" y="98.7">96</text>
<text x="55.7" y="97.3">PB8</text>
<text x="55.7" y="99.8">PB9</text>
<text x="87.5" y="97.3">PD8</text>
<text x="87.5" y="99.8">PD9</text>
<text x="96.3" y="96.1">55</text>
<text x="96.3" y="98.7">56</text>
<text x="96.3" y="101.2">57</text>
<text x="247.9" y="98.7">1</text>
<text x="247.9" y="101.2">2</text>
<text x="48.6" y="103.8">47</text>
<text x="48.6" y="106.3">51</text>
<text x="55.7" y="102.4">PB10</text>
<text x="55.7" y="104.9">PB11</text>
<text x="55.7" y="107.4">PB12</text>
<text x="86.4" y="102.4">PD10</text>
<text x="86.4" y="107.4">PD12</text>
<text x="86.5" y="104.9">PD11</text>
<text x="96.3" y="103.8">58</text>
<text x="96.3" y="106.3">59</text>
<text x="247.9" y="103.8">3</text>
<text x="247.9" y="106.3">4</text>
<text x="48.6" y="108.8">52</text>
<text x="48.6" y="111.4">53</text>
<text x="48.6" y="113.9">54</text>
<text x="55.7" y="109.9">PB13</text>
<text x="55.7" y="112.5">PB14</text>
<text x="86.4" y="109.9">PD13</text>
<text x="86.4" y="112.5">PD14</text>
<text x="96.3" y="108.8">60</text>
<text x="96.3" y="111.4">61</text>
<text x="96.3" y="113.9">62</text>
<text x="48.6" y="119">15</text>
<text x="55.7" y="115">PB15</text>
<text x="86.4" y="115">PD15</text>
<text x="96.3" y="119">97</text>
<text x="48.6" y="121.5">16</text>
<text x="48.6" y="124.1">17</text>
<text x="55.7" y="120.1">PC0</text>
<text x="55.7" y="122.6">PC1</text>
<text x="55.7" y="125.2">PC2_C</text>
<text x="87.7" y="125.2">PE2</text>
<text x="87.7" y="120.1">PE0</text>
<text x="87.7" y="122.6">PE1</text>
<text x="96.3" y="124.1">1</text>
<text x="96.3" y="121.5">98</text>
<text x="48.6" y="126.6">18</text>
<text x="48.6" y="129.2">32</text>
<text x="48.6" y="131.7">33</text>
<text x="55.7" y="127.7">PC3_C</text>
<text x="55.7" y="130.3">PC4</text>
<text x="87.7" y="127.7">PE3</text>
<text x="87.7" y="130.3">PE4</text>
<text x="96.3" y="126.6">2</text>
<text x="96.3" y="129.2">3</text>
<text x="96.3" y="131.7">4</text>
<text x="48.6" y="134.2">63</text>
<text x="48.6" y="136.8">64</text>
<text x="55.7" y="132.8">PC5</text>
<text x="55.7" y="135.3">PC6</text>
<text x="55.7" y="137.9">PC7</text>
<text x="87.7" y="132.8">PE5</text>
<text x="87.7" y="135.3">PE6</text>
<text x="87.7" y="137.9">PE7</text>
<text x="96.3" y="134.2">5</text>
<text x="96.3" y="136.8">37</text>
<text x="48.6" y="139.3">65</text>
<text x="48.6" y="141.9">66</text>
<text x="55.7" y="140.4">PC8</text>
<text x="55.7" y="143">PC9</text>
<text x="87.7" y="140.4">PE8</text>
<text x="87.7" y="143">PE9</text>
<text x="96.3" y="139.3">38</text>
<text x="96.3" y="141.9">39</text>
<text x="48.6" y="144.4">78</text>
<text x="48.6" y="146.9">79</text>
<text x="48.6" y="149.5">80</text>
<text x="55.7" y="145.5">PC10</text>
<text x="55.7" y="148">PC11</text>
<text x="86.5" y="145.5">PE10</text>
<text x="86.7" y="148">PE11</text>
<text x="96.3" y="144.4">40</text>
<text x="96.3" y="146.9">41</text>
<text x="96.3" y="149.5">42</text>
<text x="49.8" y="152">7</text>
<text x="49.8" y="154.6">8</text>
<text x="55.7" y="153.1">PC13</text>
<text x="55.7" y="155.7">PC14-OSC32_IN</text>
<text x="55.7" y="150.6">PC12</text>
<text x="86.5" y="150.6">PE12</text>
<text x="86.5" y="153.1">PE13</text>
<text x="86.5" y="155.7">PE14</text>
<text x="96.3" y="152">43</text>
<text x="96.3" y="154.6">44</text>
<text x="49.8" y="157.1">9</text>
<text x="55.7" y="158.2">PC15-OSC32_OUT</text>
<text x="86.5" y="158.2">PE15</text>
<text x="96.3" y="157.1">45</text>
</g>
<g font-size="1.8" fill="#808080">
<text x="255.2" y="18.4">3V3</text>
<text x="38.7" y="33.7">PA0</text>
<text x="110.5" y="33.7">3V3</text>
<text x="255.2" y="31.1">GND</text>
<text x="38.7" y="41.3">PA3</text>
<text x="38.7" y="38.7">PA2</text>
<text x="38.7" y="36.2">PA1</text>
<text x="110.5" y="36.2">3V3</text>
<text x="110.5" y="38.7">GND</text>
<text x="38.7" y="46.4">PA5</text>
<text x="38.7" y="43.8">PA4</text>
<text x="110.5" y="46.4">VREF</text>
<text x="110.5" y="43.8">VREF</text>
<text x="29.6" y="48.9">CURR_A</text>
<text x="38.7" y="54">PA8</text>
<text x="38.7" y="51.4">PA7</text>
<text x="110.5" y="48.9">GND</text>
<text x="130.8" y="54">GND</text>
<text x="37.7" y="59.1">PA10</text>
<text x="38.7" y="56.5">PA9</text>
<text x="130.8" y="56.5">GND</text>
<text x="28.7" y="61.6">USB_D_N</text>
<text x="28.8" y="64.1">USB_D_P</text>
<text x="110.5" y="61.6">BOOT</text>
<text x="110.5" y="64.1">NRST</text>
<text x="30.4" y="69.2">SWCLK</text>
<text x="30.7" y="66.7">SWDIO</text>
<text x="32" y="71.8">SBUS</text>
<text x="110.5" y="71.8">OSC_IN</text>
<text x="110.5" y="69.2">OSC_OUT</text>
<text x="182.6" y="66.7">OSC_IN</text>
<text x="257.8" y="66.7">OSC_OUT</text>
<text x="38.6" y="76.8">PB0</text>
<text x="110.5" y="76.8">UART_RX</text>
<text x="29.5" y="79.4">CURR_C</text>
<text x="38.6" y="81.9">PB2</text>
<text x="105.4" y="81.9">PD2</text>
<text x="110.5" y="79.4">UART_TX</text>
<text x="28.3" y="84.5">ENC_XOR</text>
<text x="30.9" y="87">ENC_A</text>
<text x="30.9" y="89.5">ENC_B</text>
<text x="105.4" y="89.5">PD5</text>
<text x="105.4" y="87">PD4</text>
<text x="105.4" y="84.5">PD3</text>
<text x="38.6" y="92.1">PB6</text>
<text x="38.6" y="94.6">PB7</text>
<text x="105.4" y="94.6">PD7</text>
<text x="105.4" y="92.1">PD6</text>
<text x="38.6" y="97.2">PB8</text>
<text x="38.6" y="99.7">PB9</text>
<text x="105.4" y="99.7">PD9</text>
<text x="105.4" y="97.2">PD8</text>
<text x="220.8" y="99.7">GND</text>
<text x="26.8" y="102.2">ENC_INDEX</text>
<text x="29.3" y="107.3">SPI_NSS</text>
<text x="37.7" y="104.7">PB11</text>
<text x="105.4" y="107.3">PD12</text>
<text x="105.4" y="104.7">PD11</text>
<text x="105.4" y="102.2">PD10</text>
<text x="218.4" y="107.3">SWCLK</text>
<text x="218.6" y="104.7">SWDIO</text>
<text x="219.9" y="102.2">NRST</text>
<text x="28.4" y="112.4">SPI_MISO</text>
<text x="29.3" y="109.8">SPI_SCK</text>
<text x="105.4" y="112.4">PD14</text>
<text x="105.4" y="109.8">PD13</text>
<text x="28.4" y="114.9">SPI_MOSI</text>
<text x="38.5" y="120">PC0</text>
<text x="105.4" y="120">PE0</text>
<text x="105.4" y="114.9">PD15</text>
<text x="209.5" y="120">BOOT</text>
<text x="242.5" y="120">3V3</text>
<text x="29.8" y="125.1">VBUS_S</text>
<text x="38.5" y="122.5">PC1</text>
<text x="105.4" y="122.5">PE1</text>
<text x="110.5" y="125.1">SW_1</text>
<text x="242.5" y="125.1">GND</text>
<text x="29.6" y="130.1">CURR_B</text>
<text x="38.5" y="127.6">PC3</text>
<text x="110.5" y="127.6">SW_2</text>
<text x="110.5" y="130.1">SW_3</text>
<text x="38.5" y="132.7">PC5</text>
<text x="38.5" y="135.2">PC6</text>
<text x="38.5" y="137.8">PC7</text>
<text x="105.4" y="137.8">PE7</text>
<text x="105.4" y="135.2">PE6</text>
<text x="105.4" y="132.7">PE5</text>
<text x="209.8" y="135.2">NRST</text>
<text x="242.5" y="135.2">GND</text>
<text x="38.5" y="140.3">PC8</text>
<text x="38.5" y="142.8">PC9</text>
<text x="110.5" y="142.8">HINA</text>
<text x="110.5" y="140.3">LINA</text>
<text x="37.5" y="145.4">PC10</text>
<text x="37.6" y="147.9">PC11</text>
<text x="110.5" y="147.9">HINB</text>
<text x="110.5" y="145.4">LINB</text>
<text x="242.5" y="145.4">3V3</text>
<text x="23.8" y="153">LED_WARNING</text>
<text x="27.5" y="155.5">LED_LOOP</text>
<text x="30.7" y="150.5">SPORT</text>
<text x="110.5" y="155.5">EN_GATE</text>
<text x="110.5" y="153">HINC</text>
<text x="110.5" y="150.5">LINC</text>
<text x="148" y="153">EN_GATE</text>
<text x="26.9" y="158.1">LED_STATE</text>
<text x="105.4" y="158.1">PE15</text>
<text x="143.2" y="160.6">LED_WARNING</text>
<text x="209.7" y="160.6">SW_1</text>
<text x="242.5" y="160.6">GND</text>
<text x="146.9" y="165.7">LED_LOOP</text>
<text x="242.5" y="165.7">3V3</text>
<text x="146.3" y="170.8">LED_STATE</text>
<text x="152.5" y="179.7">VDD</text>
<text x="209.7" y="175.9">SW_2</text>
<text x="242.5" y="175.9">GND</text>
<text x="154.1" y="184.7">5V</text>
<text x="242.5" y="180.9">3V3</text>
<text x="153.1" y="189.8">3V3</text>
<text x="209.7" y="191.1">SW_3</text>
<text x="242.5" y="191.1">GND</text>
<text x="242.5" y="196.2">3V3</text>
</g>
</svg>
